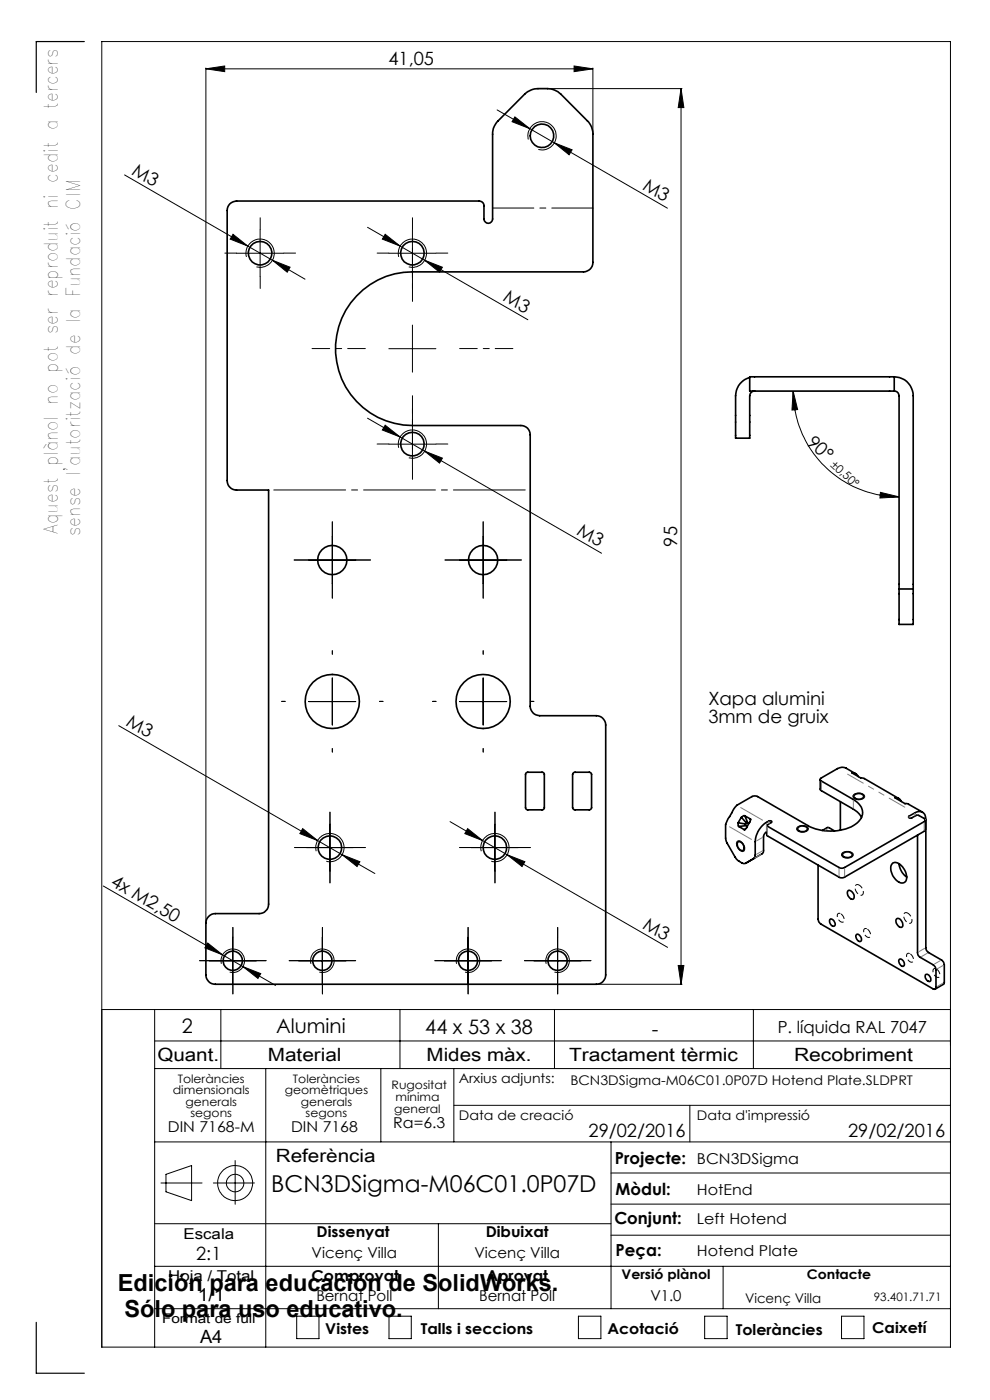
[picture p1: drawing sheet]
<svg xmlns="http://www.w3.org/2000/svg" width="210mm" height="297mm" viewBox="0 0 210 297" stroke-linecap="round" stroke-linejoin="round" font-family="sans-serif">
<g fill="none" stroke="#000" stroke-width=".21">
<path d="M43.7 14.6l4-.6v1.2zM43.7 14.4v181.2M43.7 14.6h82.1M116.3 18.8h28.4M121.8 14l4 .6-4 .6zM125.8 14.4v13.9M144.5 18.8l.6 4h-1.2zM144.5 18.8v190M26.4 37.1l26.2 15.1M105.4 23.3l7 4M109.2 24.8l3.2 2.5-3.8-1.5zM112.1 29.6a2.99 2.99 0 0 1 2.6-3.8 2.99 2.99 0 0 1 3.3 3.3 2.99 2.99 0 0 1-3.8 2.6"/>
<path d="M112.4 27.3l29.2 16.9M117.6 30.3l3.8 1.5-.7 1zM49.4 49.7l3.2 2.5-3.8-1.5zM50.2 53.7h10M52.3 54.5a2.99 2.99 0 0 1 2.6-3.8 2.99 2.99 0 0 1 3.3 3.3 2.99 2.99 0 0 1-3.8 2.6M52.6 52.2l5.2 3M55.2 48.7v10M57.8 55.2l6.9 4M57.8 55.2l3.7 1.5-.6 1zM78 48.2l12.1 7M81.7 49.7l3.2 2.5-3.8-1.5zM82.5 53.7h10"/>
<path d="M84.6 54.5a3 3 0 0 1 2.6-3.8 3 3 0 0 1 3.3 3.2 3 3 0 0 1-3.8 2.7M87.5 48.7v10M90.1 55.2l21.9 12.6M90.1 55.2l3.7 1.5-.6 1zM82.5 74h10M87.5 69v9.9M78 88.7l49.6 28.7M81.7 90.2l3.2 2.5-3.8-1.5zM82.5 94.2h10M84.6 95a3 3 0 0 1 2.6-3.8 3 3 0 0 1 3.3 3.2 3 3 0 0 1-3.8 2.7M87.5 89.2v10M90.1 95.7l3.7 1.5-.6 1z"/>
<path d="M168.2 83l1 3.9-1.2 .1zM168.2 83a22.5 22.5 0 0 0 22.5 22.4M65.5 118.8h10M70.5 113.8v10M97.5 118.8h10M102.5 113.8v10M186.8 104.5l3.9 .9-4 .3zM25.2 153.9l47.4 27.4M65.5 148.8h10M70.5 143.8v10M97.5 148.8h10M102.5 143.8v10"/>
<path d="M64.2 175.8l3.2 2.5-3.8-1.5zM65 179.8h10M70 174.8v10M95.5 174.3l6.9 4M99.2 175.8l3.2 2.5-3.8-1.5zM100 179.8h10M102.4 178.3l5.2 3M105 174.8v10M156.5 178.4a1.46 1.46 0 0 1 1.4 1.9 .61 .61 0 0 1-.5 .4 .61 .61 0 0 1-.6-.4l-.6-1v-.4zM169.1 175.6a1.51 1.51 0 0 1 2.4 .3 1.46 1.46 0 0 1-2.5 0zM181.1 168.6a1.51 1.51 0 0 1 2.3 .4 1.41 1.41 0 0 1-2.5-.1zM21.9 188l36.6 21.1"/>
<path d="M49.4 198.8v10M67.1 180.6a3 3 0 0 1 2.6-3.8 3 3 0 0 1 3.3 3.2 3 3 0 0 1-3.8 2.7M68.4 198.8v10M72.6 181.3l3.7 1.5-.6 1zM72.6 181.3l6.9 4M99.3 198.8v10M102.1 180.6a2.99 2.99 0 0 1 2.6-3.8 2.99 2.99 0 0 1 3.3 3.3 2.99 2.99 0 0 1-3.8 2.6M107.6 181.3l34 19.7M107.6 181.3l3.7 1.5-.6 1zM118.3 198.8v10M178.7 180.9a1.54 1.54 0 0 1 2.3 .5 1.45 1.45 0 0 1-2.5-.1zM21.6 214.2h180"/>
<path d="M32.8 214.2v71.6M44.1 200.1l3.1 2.5-3.7-1.5zM44.4 203.8h10M46.8 214.2v12.5M47 204.5a2.51 2.51 0 0 1 2.2-3.2 2.51 2.51 0 0 1 2.7 2.7 2.51 2.51 0 0 1-3.2 2.2M51.5 205.1l3.8 1.4-.6 1.1zM63.4 203.8h10M66 204.5a2.5 2.5 0 0 1 2.2-3.2 2.5 2.5 0 0 1 2.7 2.7 2.5 2.5 0 0 1-3.2 2.2M84.8 214.2v12.5M94.3 203.8h10M96.9 204.5a2.5 2.5 0 0 1 2.2-3.2 2.5 2.5 0 0 1 2.7 2.7 2.5 2.5 0 0 1-3.2 2.2M113.3 203.8h10"/>
<path d="M115.9 204.5a2.51 2.51 0 0 1 2.2-3.2 2.51 2.51 0 0 1 2.7 2.7 2.51 2.51 0 0 1-3.2 2.2M117.6 214.2v12.5M126.7 208.8h18M143.9 204.8h1.2l-.6 4zM159.8 214.2v12.5M32.8 220.8h168.8M32.8 226.7h168.8M56.4 226.7v59.1M80.8 226.7v15.5M96.3 226.7v15.5M96.3 234.5h105.3M146.3 234.5v7.7"/>
<path d="M32.8 259.6h96.8M32.8 242.2h168.8M34.1 251h8.8M35.2 249.1l5.4-1.8v7.4l-5.4-1.9zM45.3 251h8.7M49.9 246.2v9.3M93 259.6v18M129.6 242.2v35.4M129.6 255.4h72M129.6 248.8h72M32.8 277.6h168.8M32.8 268.6h168.8"/>
<path d="M62.9 279.2h4.8v4.8h-4.8zM82.5 279.2h4.7v4.8h-4.7zM122.7 279.2h4.8v4.8h-4.8zM129.6 262h72M149.5 279.2h4.7v4.8h-4.7zM153.4 268.6v9M178.5 279.2h4.8v4.8h-4.8zM21.6 285.8h180v-277h-180v277"/>
<circle cx="49.9" cy="251" r="3.7"/>
<circle cx="49.9" cy="251" r="1.86"/>
</g>
<path d="M178.3 193.8l-.3-.1a.85 .85 0 0 0 0 1.5 .59 .59 0 0 0 .8 .4 .59 .59 0 0 0 .2-.9l-.7-.9M183.9 197.1l-.3-.1a.85 .85 0 0 0 0 1.5 .59 .59 0 0 0 .8 .3 .59 .59 0 0 0 .2-.9l-.7-.8M193 202.3l-.3-.1a.85 .85 0 0 0 0 1.5 .59 .59 0 0 0 .8 .4 .59 .59 0 0 0 .2-.9l-.7-.9M198.6 205.6l-.3-.1a.85 .85 0 0 0 0 1.5 .59 .59 0 0 0 .8 .3 .59 .59 0 0 0 .2-.9l-.7-.8" fill="none" stroke="#000" stroke-width=".21" stroke-dasharray="1.3 .6" stroke-dashoffset="-.1" stroke-linecap="butt"/>
<path d="M182.3 187.8l-.3-.1a.68 .68 0 0 0-.6 .3 .68 .68 0 0 0 .1 .8 1.08 1.08 0 0 0 1.5 .9 1.72 1.72 0 0 0-.7-1.9M192.6 193.7l-.3-.1a.68 .68 0 0 0-.6 .4 .68 .68 0 0 0 .1 .8 1.08 1.08 0 0 0 1.5 .9 1.72 1.72 0 0 0-.7-2" fill="none" stroke="#000" stroke-width=".21" stroke-dasharray="1.3 .6" stroke-dashoffset=".3" stroke-linecap="butt"/>
<path d="M104.5 44.1h21.3" fill="none" stroke="#000" stroke-width=".21" stroke-dasharray="15.2 1.3 1.3 1.3" stroke-dashoffset="6.5"/>
<path d="M57 103.9h55.5" fill="none" stroke="#000" stroke-width=".21" stroke-dasharray="15.2 1.3 1.3 1.3" stroke-dashoffset="-1.1"/>
<path d="M17.9 8.8h-10.2v10.8M7.7 280.5v10.8h10.2" fill="none" stroke="#000" stroke-width=".25"/>
<g fill="none" stroke="#000" stroke-width=".21" stroke-dasharray="15.2 1.3 1.3 1.3">
<path d="M50.2 53.7h-2.5M55.2 48.7v-2.5M55.2 58.7v2.5M60.2 53.7h2.5M82.5 53.7h-2.5M87.5 58.7v2.5M87.5 48.7v-2.5M92.5 53.7h2.5M82.5 94.2h-2.5M87.5 89.2v-2.5M87.5 99.2v2.5M92.5 94.2h2.5"/>
<path d="M65.5 118.8h-3.1M70.5 113.8v-3.1M75.5 118.8h3.1M97.5 118.8h-3.1M102.5 113.8v-3.1M107.5 118.8h3.1M70.5 123.8v3.1M70.5 138.8v-.8M102.5 138.8v-.8M102.5 123.8v3.1M60.5 148.8h-.8M70.5 158.8v.7"/>
<path d="M80.5 148.8h.7M92.5 148.8h-.8M102.5 158.8v.7M112.5 148.8h.7M65 179.8h-2.5M70 174.8v-2.5M75 179.8h2.5M100 179.8h-2.5M105 174.8v-2.5M110 179.8h2.5M49.4 198.8v-2.1M68.4 198.8v-2.1"/>
<path d="M70 184.8v2.5M99.3 198.8v-2.1M105 184.8v2.5M118.3 198.8v-2.1M44.4 203.8h-2.1M49.4 208.8v2M54.4 203.8h2M63.4 203.8h-2.1M68.4 208.8v2M73.4 203.8h2M94.3 203.8h-2.1M99.3 208.8v2"/>
<path d="M104.3 203.8h2M113.3 203.8h-2.1M118.3 208.8v2M123.3 203.8h2"/>
</g>
<path d="M77.5 73.9h-11.3M87.5 63.9v-11.3M97.5 73.9h11.3M87.5 83.9v11.3" fill="none" stroke="#000" stroke-width=".21" stroke-dasharray="15.2 1.3 1.3 1.3" stroke-dashoffset="11.5"/>
<g fill="#000">
<path d="M43.7 14.6l4-.6v1.2zM121.8 14l4 .6-4 .6z"/>
<path d="M109.2 24.8l-.6 1 3.8 1.5zM117.6 30.3l3.1 2.5 .7-1zM99.2 175.8l-.6 1 3.8 1.5zM107.6 181.3l3.1 2.5 .6-1z"/>
<path d="M57.8 55.2l3.1 2.5 .6-1zM49.4 49.7l-.6 1 3.8 1.5z"/>
<path d="M81.7 49.7l-.6 1 3.8 1.5zM90.1 55.2l3.1 2.5 .6-1zM81.7 90.2l-.6 1 3.8 1.5zM90.1 95.7l3.1 2.5 .6-1z"/>
<path d="M168.2 83l1 3.9-1.2 .1zM186.8 104.5l3.9 .9-4 .3z"/>
<path d="M72.6 181.3l3.1 2.5 .6-1zM64.2 175.8l-.6 1 3.8 1.5z"/>
<path d="M51.5 205.1l3.2 2.5 .6-1.1zM44.1 200.1l-.6 1 3.7 1.5z"/>
<path d="M143.9 204.8h1.2l-.6 4zM144.5 18.8l.6 4h-1.2z"/>
</g>
<g fill="none" stroke="#000" stroke-width=".35">
<path d="M48.8 43.2l.6-.4 .8-.2h51.5a1.02 1.02 0 0 1 1 1.1v2.8a.92 .92 0 0 0 .9 .9 .92 .92 0 0 0 .9-.9v-18a3.8 3.8 0 0 1 1.2-2.9l5.6-5.6a4.2 4.2 0 0 1 2.8-1.2h2a4.2 4.2 0 0 1 2.9 1.2l5.6 5.6a3.8 3.8 0 0 1 1.2 2.9v27.2a1.99 1.99 0 0 1-2 2h-36.3a16.3 16.3 0 0 0-16.3 16.3 16.3 16.3 0 0 0 16.3 16.3h23a1.93 1.93 0 0 1 2 1.9v57.6a2.05 2.05 0 0 0 2 2h12a1.99 1.99 0 0 1 2 2v53a1.99 1.99 0 0 1-2 2h-80.8a1.99 1.99 0 0 1-2-2v-11a2.05 2.05 0 0 1 2-2h9.3a2.05 2.05 0 0 0 2-2v-87.8h-6.8a1.99 1.99 0 0 1-2-2.1v-57.2l.1-.8zM189.7 79.9h-30.7v3.1h1.1M189.7 79.9a4 4 0 0 1 4 4.1v41M189.7 79.9v3.1M159 80.1a4.1 4.1 0 0 0-3 3.9v9h3v-9a1.02 1.02 0 0 1 1.1-1M160.1 83h29.6M189.7 83a1.02 1.02 0 0 1 1 1v41M190.7 125v7.5h3v-7.5M190.7 125h3M111.5 164l.4-.2h3.2l.3 .3 .1 7.3-.3 .4h-3.3l-.4-.3zM121.5 164.1l.4-.3h3.2l.3 .3 .1 7.3-.3 .4h-3.3l-.4-.3zM156.5 178.6a1.16 1.16 0 0 1 1.1 .6 1.16 1.16 0 0 1 .1 1.2 1.27 1.27 0 0 1-1.2-1.8z"/>
<path d="M156.6 174.6v.5l.1 .2M156.6 174.6l1.5 .2M156.7 175.3l1.2 .7M157.3 173.4l-.7 1.2M157.3 173.4l1 1.1M158 173.1h-.3l-.4 .3M158 173.1l1.2 .6M158 173.1l.6 1.5M158 176h-.1M158.1 174.8l.2 .4M158.3 174.5l-.2 .3M158.3 174.5l.3 .1"/>
<path d="M158.3 175.2l-1.6 .1M158.3 175.2l.2 .1M158.6 174.6l.3 .1M159.2 173.7l-.2 .7-.5 .9a.64 .64 0 0 1-.6 .7M159.2 173.7v.2M162.7 176.5l-.4 .2-.3 .7-.1 3.5-3.7 2.2M169.3 175.6a1.27 1.27 0 0 1 2 .3 1.26 1.26 0 0 1-2.1 0zM174 165.4v2.2l7.4 4.3 .8 .7 .5 .8M174.4 176.2l1.3-.7 1.3 .8M178.3 170.1v6M181.2 168.7a1.39 1.39 0 0 1 2 .1 1.15 1.15 0 0 1-1 .8 1.15 1.15 0 0 1-1.1-.6zM181.5 164.1l-2.1-1.2a1.91 1.91 0 0 0-1.7 .2l-3.5 1.9a.35 .35 0 0 0-.2 .4 .35 .35 0 0 0 .2 .3l6.8 3.9a2.85 2.85 0 0 1 1.2 4.6 9.5 9.5 0 0 1-8.6 1.8l-1.7-.6-11.2-6.4-.6-.2-.6 .2-3.2 1.8-.6 .7-1.3 2.2-.5 1.2v3l.4 1 1.9 3.3 1.1 .9 .4 .1 .5-.1"/>
<path d="M182 164.7a1.3 1.3 0 0 0-1.3-.7l1.9 1 .7 .2 7.3 4.2M191.2 170a1.21 1.21 0 0 0-1.3-.7l2.1 1.2h.6l3.1 1.8M194.6 177.2v24.9a1.11 1.11 0 0 0 .6 1l2.7 1.6 .5 .4 .1 .6v3.7a.37 .37 0 0 1-.1 .4 .37 .37 0 0 1-.5 0l-24-13.9-.4-.9v-11.5M196.3 174v2l-.2 .3-17.4 9.9h-.6l-15.4-8.9v-2.2M158.2 183.1l1.6-.9 .4-.4v-3.2a5 5 0 0 1 3.1-4.5l.3 .1 .1 .2-1 .6v.3l15.7 8.9 .7-.2 16.9-9.7a.35 .35 0 0 0 .3-.3 .35 .35 0 0 0-.3-.4l-1.2-.7h-.3l-1.2 .7-.5-.1v-.4a4 4 0 0 1 2.2-.9 1.43 1.43 0 0 1 1.4 1.6v27.4l.5 .8 2.9 1.7 .3 .4 .2 .6-.1 4-1.8 1.1M176 195.1a.73 .73 0 0 1 1.1 .7 .5 .5 0 0 1-.2 .7 .5 .5 0 0 1-.7-.4l-.2-.4zM178.8 181a1.25 1.25 0 0 1 2 .4 1.26 1.26 0 0 1-2.1 0zM179.9 188.9a1.18 1.18 0 0 1 1.1 1.8 1.23 1.23 0 0 1-1.1-1.8zM181.7 198.3a.97 .97 0 0 1 .9 1.4 .97 .97 0 0 1-.9-1.4zM189.4 183.1a2.14 2.14 0 0 1 2.5 1.4 2.13 2.13 0 0 1 0 2.7 2.1 2.1 0 0 1-2.5-1.4 2.32 2.32 0 0 1 0-2.7zM190.2 194.9a1.16 1.16 0 0 1 1.1 .6 1.16 1.16 0 0 1 0 1.2 1.27 1.27 0 0 1-1.1-1.8zM190.7 183.2a3.9 3.9 0 0 0 1.6 2.9"/>
<path d="M190.8 203.5a.91 .91 0 0 1 .9 .5 .91 .91 0 0 1-.1 1 1.05 1.05 0 0 1-.8-1.5zM196.4 206.7a.98 .98 0 0 1 .9 1.5 .98 .98 0 0 1-.9-1.5z"/>
<circle cx="115" cy="28.8" r="2.51"/>
<circle cx="55.2" cy="53.7" r="2.49"/>
<circle cx="87.5" cy="53.7" r="2.5"/>
<circle cx="87.5" cy="94.2" r="2.5"/>
<circle cx="70.5" cy="118.8" r="3.1"/>
<circle cx="102.5" cy="118.8" r="3.1"/>
<circle cx="70.5" cy="148.8" r="5.7"/>
<circle cx="102.5" cy="148.8" r="5.7"/>
<circle cx="70" cy="179.8" r="2.51"/>
<circle cx="105" cy="179.8" r="2.51"/>
<circle cx="49.4" cy="203.8" r="2.06"/>
<circle cx="68.4" cy="203.8" r="2.06"/>
<circle cx="99.3" cy="203.8" r="2.06"/>
<circle cx="118.3" cy="203.8" r="2.06"/>
</g>
<g fill="none" stroke="#808080" stroke-width=".21" stroke-dasharray="6.3 1.3 1.3 1.3 1.3 1.3">
<path d="M154.8 175.4l4.6 2.7M157.1 171.3l4.7 2.7M161.7 177.7l-1.2 .7M162.6 176.3v-1.7M162.8 175.5v1.6M163.1 174.7v-.5M174.2 165.9v1.6M175.8 175.7l-.8 .4M181 171.5v-1.7M192.9 173.4v-.2M194 172.5v.6M196 176.2v-1.7"/>
<path d="M196.4 173.8l-.1 .1M160.5 181.2l1.2-.7M161.4 181.3l-1.3 .7M178 185.9v-1.7M179.2 184.2v1.7M194.9 201.9l1.2-.7M196.7 202.2l-1.2 .7M198.2 204.5l1.3-.7M198.8 209.3l1.3-.8M200.1 204.8l-1.3 .7"/>
</g>
<path d="M191.9 171.2l-12.1-7" fill="none" stroke="#808080" stroke-width=".21" stroke-dasharray="6.3 1.3 1.3 1.3 1.3 1.3" stroke-dashoffset="2.5"/>
<g font-size="5">
<text x="25" y="273.9">Edición para educación de SolidWorks.</text>
<text x="26.4" y="279.4">Sólo para uso educativo.</text>
</g>
<text font-size="4.9" x="57.5" y="253">BCN3DSigma-M06C01.0P07D</text>
<g font-size="4.2">
<text x="38.6" y="219">2</text>
<text x="58.6" y="219.2">Alumini</text>
<text x="90.2" y="219.4">44 x 53 x 38</text>
<text x="138.3" y="219.7">-</text>
</g>
<g font-size="4">
<text x="12.2" y="113.2" transform="rotate(-90 12.2 113.2)">Aquest plànol no pot ser reproduit ni cedit a tercers</text>
<text x="17" y="113.7" transform="rotate(-90 17 113.7)">sense l'autorització de la Fundació CIM</text>
</g>
<g font-size="3.9">
<text x="82.4" y="13.8">41,05</text>
<text x="27.8" y="36.9" transform="rotate(30 27.8 36.9)">M3</text>
<text x="136.1" y="40" transform="rotate(30 136.1 40)">M3</text>
<text x="106.5" y="63.7" transform="rotate(30 106.5 63.7)">M3</text>
<text x="170.9" y="94.1" transform="rotate(43 170.9 94.1)">90°</text>
<text x="122.2" y="113.2" transform="rotate(30 122.2 113.2)">M3</text>
<text x="143.7" y="115.9" transform="rotate(-90 143.7 115.9)">95</text>
<text x="150.3" y="149.5">Xapa alumini</text>
<text x="26.6" y="153.8" transform="rotate(30 26.6 153.8)">M3</text>
<text x="150.3" y="153.4">3mm de gruix</text>
<text x="23.3" y="187.8" transform="rotate(30 23.3 187.8)">4x M2,50</text>
<text x="136.2" y="196.8" transform="rotate(30 136.2 196.8)">M3</text>
<text x="33.4" y="225">Quant.</text>
<text x="56.8" y="225">Material</text>
<text x="90.5" y="225">Mides màx.</text>
<text x="120.7" y="225">Tractament tèrmic</text>
<text x="168.4" y="225">Recobriment</text>
<text x="124.8" y="241.3">29/02/2016</text>
<text x="179.9" y="241.3">29/02/2016</text>
<text x="58.5" y="246.5">Referència</text>
<text x="41.6" y="267.2">2:1</text>
<text x="41.9" y="276.1">1/1</text>
<text x="42.4" y="284.9">A4</text>
</g>
<g font-size="3.5">
<text x="165" y="219.2">P. líquida RAL 7047</text>
<text x="130.5" y="246.8">Projecte:</text>
<text x="130.6" y="253.4">Mòdul:</text>
<text x="130.3" y="259.8">Conjunt:</text>
<text x="130.6" y="266.4">Peça:</text>
</g>
<g font-size="3.2">
<text x="83.4" y="239.3">Ra=6.3</text>
<text x="35.6" y="240.1">DIN 7168-M</text>
<text x="61.7" y="240.1">DIN 7168</text>
<text x="147.8" y="246.8">BCN3DSigma</text>
<text x="147.8" y="253.4">HotEnd</text>
<text x="38.9" y="262.9">Escala</text>
<text x="67.2" y="262.5">Dissenyat</text>
<text x="103" y="262.5">Dibuixat</text>
<text x="147.8" y="259.8">Left Hotend</text>
<text x="66.1" y="266.8">Vicenç Villa</text>
<text x="100.6" y="266.8">Vicenç Villa</text>
<text x="147.8" y="266.4">Hotend Plate</text>
<text x="35.7" y="271.7">Hoja / Total</text>
<text x="66.1" y="271.7">Comprovat</text>
<text x="103.2" y="271.7">Aprovat</text>
<text x="67.1" y="276.1">Bernat Poll</text>
<text x="101.6" y="276.1">Bernat Poll</text>
<text x="138" y="276.1">V1.0</text>
<text x="69" y="283.1">Vistes</text>
<text x="89.3" y="283.1">Talls i seccions</text>
<text x="128.8" y="283.1">Acotació</text>
<text x="156.1" y="283.2">Toleràncies</text>
<text x="185" y="282.8">Caixetí</text>
</g>
<g font-size="2.8">
<text x="97.3" y="229.6">Arxius adjunts:</text>
<text x="121" y="230.2">BCN3DSigma-M06C01.0P07D Hotend Plate.SLDPRT</text>
<text x="97.3" y="237.7">Data de creació</text>
<text x="147.8" y="237.7">Data d'impressió</text>
<text x="131.8" y="271.4">Versió plànol</text>
<text x="171.2" y="271.4">Contacte</text>
<text x="34.4" y="280.7">Format de full</text>
<text x="158" y="276.3">Vicenç Villa</text>
</g>
<g font-size="2.5">
<text x="176" y="98.8" transform="rotate(43 176 98.8)">±0,50°</text>
<text x="36.7" y="232.1">dimensionals</text>
<text x="37.7" y="229.6">Toleràncies</text>
<text x="60.4" y="232.1">geomètriques</text>
<text x="62.1" y="229.6">Toleràncies</text>
<text x="83.1" y="231">Rugositat</text>
<text x="83.9" y="233.5">mínima</text>
<text x="39.4" y="234.6">generals</text>
<text x="40.4" y="237.1">segons</text>
<text x="63.8" y="234.6">generals</text>
<text x="64.8" y="237.1">segons</text>
<text x="83.6" y="236.2">general</text>
<text x="185.4" y="276.1">93.401.71.71</text>
</g>
</svg>
